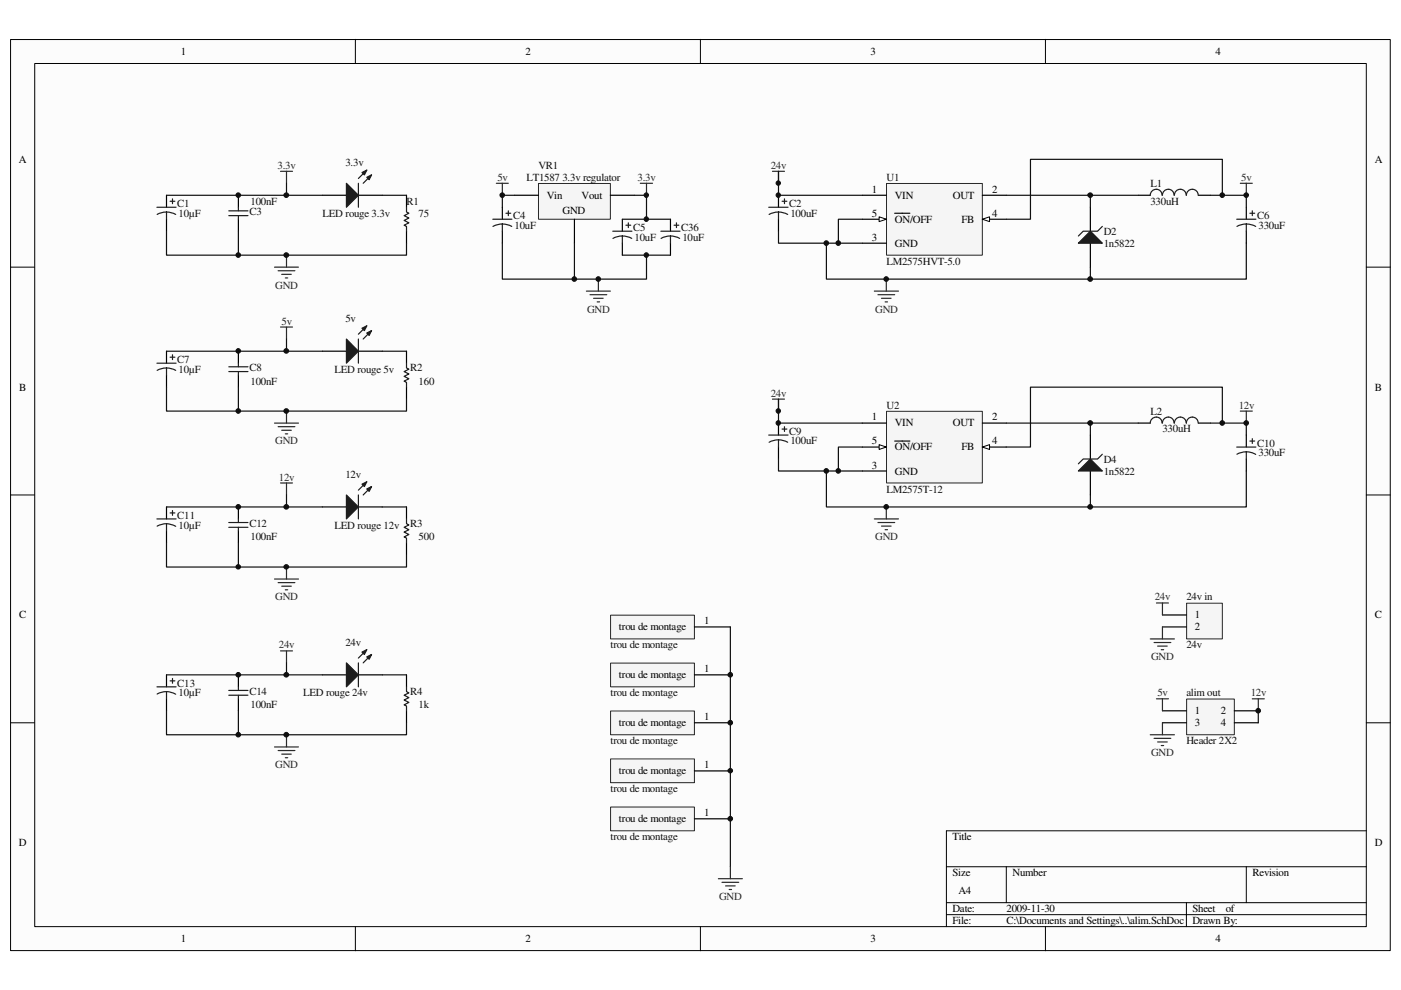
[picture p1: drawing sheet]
<svg xmlns="http://www.w3.org/2000/svg" width="297mm" height="210mm" viewBox="0 0 297 210" stroke-linecap="round" stroke-linejoin="round" font-family="sans-serif">
<path d="M2.3 8.4h292.5v193.1h-292.5z" fill="#fcfcfc"/>
<path d="M2.2 8.4h292.6v193.1h-292.6z" fill="none" stroke="#000" stroke-width=".21"/>
<path d="M7.4 13.5h282.3v183h-282.3z" fill="#fcfcfc"/>
<g fill="none" stroke="#000" stroke-width=".21">
<path d="M7.4 13.5h282.3v183h-282.3zM75.3 8.3v5.1M148.5 8.3v5.1M221.7 8.3v5.1M2.2 56.6h5.1M289.7 56.6h5.1M2.2 104.9h5.1M289.7 104.9h5.1M2.2 153.2h5.1M289.7 153.2h5.1M289.7 176.1h-89v20.4M75.3 196.5v5.1"/>
<path d="M148.5 196.5v5.1M200.7 183.8h89M200.7 191.4h89M200.7 193.9h89M213.4 183.8v7.6M221.7 196.5v5.1M251.5 191.4v5.1M264.2 183.8v7.6"/>
</g>
<path d="M59.5 36.3h2.5M60.7 36.3v2.6M58.2 56.6h5.1M59 57.4h3.5M59.7 58.2h2.1M60.5 58.9h.5M60.7 54.1v2.5" fill="none" stroke="#262626" stroke-width=".25"/>
<path d="M68.4 41.4h5M76 41.4h5.1" fill="none" stroke="#000" stroke-width=".25"/>
<path d="M73.4 38.9l2.6 2.5-2.6 2.5z" fill="#1c1c1c"/>
<path d="M73.4 38.9l2.6 2.5-2.6 2.5zM77.8 36.1l-1.8 1.7M78.8 37.1l-1.8 1.8" fill="none" stroke="#1c1c1c" stroke-width=".25"/>
<path d="M77.8 37.6l1-.5-.5 1z" fill="#1c1c1c"/>
<path d="M77.8 37.6l1-.5-.5 1z" fill="none" stroke="#1c1c1c" stroke-width=".25"/>
<path d="M76.7 36.6l1.1-.5-.5 1z" fill="#1c1c1c"/>
<g fill="none" stroke="#1c1c1c" stroke-width=".25">
<path d="M76 38.9v5M76.7 36.6l1.1-.5-.5 1zM33.3 43.9h4M35.3 45l1.2 .1 .7 .4M35.3 45h-.8l-1.2 .5M35.3 45v1.5M36.1 42.7h1M36.6 42.2v1M48.5 44.7h4.1M48.5 45.7h4.1M50.5 43.9v.8M50.5 45.7v.8"/>
<path d="M86.2 43.9v1.1l.5 .2-1 .5 1 .5-1 .5 1 .5-1 .6 .5 .2v1"/>
</g>
<path d="M60.7 38.9v2.5h7.7M35.3 49v5.1h15.2M35.3 41.4h25.4M50.5 49v5.1h35.7v-2.5M81.1 41.4h5.1" fill="none" stroke="#0e0e0e" stroke-width=".25"/>
<path d="M35.3 41.4v2.5M35.3 46.5v2.5M50.5 41.4v2.5M50.5 46.5v2.5M86.2 41.4v2.5M86.2 49v2.6" fill="none" stroke="#000" stroke-width=".25"/>
<path d="M114.2 38.9h15.2v7.6h-15.2z" fill="#f5f5f5"/>
<path d="M114.2 38.9h15.2v7.6h-15.2z" fill="none" stroke="#262626" stroke-width=".21"/>
<path d="M106.5 43.9v2.6M106.5 49v2.6M109 41.4h5.2M121.8 46.5v5.1M129.4 41.4h5.1M165.1 41.4v2.5M165.1 46.5v2.5" fill="none" stroke="#000" stroke-width=".25"/>
<g fill="none" stroke="#262626" stroke-width=".25">
<path d="M105.2 38.9h2.6M106.5 38.9v2.5M135.8 38.9h2.5M137.1 38.9v2.5M163.8 36.3h2.5M165.1 36.3v2.6M126.9 59.2v2.5M187.9 59.2v2.5M124.3 61.7h5.1M125.1 62.5h3.5M125.9 63.2h2M126.6 64h.5"/>
<path d="M185.4 61.7h5.1M186.1 62.5h3.6M186.9 63.2h2M187.7 64h.5"/>
</g>
<path d="M165.1 36.3v5.1h17.7M109 41.4h-2.5v2.5M165.1 49v2.6h17.7M182.8 46.5h-5v5.1" fill="none" stroke="#0e0e0e" stroke-width=".25"/>
<path d="M104.5 46.5h4M106.5 47.5l1.2 .2 .8 .3M106.5 47.5l-.8 .1-1.2 .4M106.5 47.5v1.5M107.3 45.2h1M107.8 44.7v1M163 43.9h4.1M165.1 45l1.2 .1 .7 .4M165.1 45h-.9l-1.1 .5M165.1 45v1.5M165.8 42.7h1M166.3 42.2v1" fill="none" stroke="#1c1c1c" stroke-width=".25"/>
<path d="M188 38.9h20.3v15.2h-20.3z" fill="#f5f5f5"/>
<path d="M188 38.9h20.3v15.2h-20.3z" fill="none" stroke="#262626" stroke-width=".21"/>
<path d="M208.3 46.5h5.1" fill="none" stroke="#000" stroke-width=".25"/>
<path d="M208.3 46.5l1.5-.5v1z" fill="#fcfcfc"/>
<path d="M208.3 46.5l1.5-.5v1z" fill="none" stroke="#000" stroke-width=".21"/>
<path d="M182.8 41.4h5.1M182.8 46.5h5.1" fill="none" stroke="#000" stroke-width=".25"/>
<path d="M186.4 46l1.5 .5-1.5 .5z" fill="#fcfcfc"/>
<path d="M186.4 46l1.5 .5-1.5 .5z" fill="none" stroke="#000" stroke-width=".21"/>
<path d="M182.8 51.6h5.1M189.7 45.2h3.2M208.3 41.4h5.1M231.2 43.9v5.1M231.2 51.6v5" fill="none" stroke="#000" stroke-width=".25"/>
<path d="M228.6 51.6l2.6-2.6 2.5 2.6z" fill="#1c1c1c"/>
<path d="M228.6 51.6l2.6-2.6 2.5 2.6zM233.7 48l-1 1h-3l-1.1 1M243.9 41.4a1.25 1.25 0 0 1 1.2-1.3 1.25 1.25 0 0 1 1.3 1.3M246.5 41.4a1.23 1.23 0 0 1 1.2-1.3 1.23 1.23 0 0 1 1.2 1.3M249 41.4a1.25 1.25 0 0 1 1.2-1.3 1.25 1.25 0 0 1 1.3 1.3M251.5 41.4a1.25 1.25 0 0 1 1.3-1.3 1.25 1.25 0 0 1 1.2 1.3M163 92.2h4.1M165.1 93.3l1.2 .1 .7 .4M165.1 93.3h-.9l-1.1 .5M165.1 93.3v1.5M165.8 91h1M166.3 90.5v1" fill="none" stroke="#1c1c1c" stroke-width=".25"/>
<path d="M241.3 41.4h2.6M254.1 41.4h2.5M165.1 89.7v2.5M165.1 94.8v2.5M231.2 92.2v5.1M231.2 99.9v5" fill="none" stroke="#000" stroke-width=".25"/>
<path d="M175.2 51.6v7.6h89v-7.6M213.4 41.4h27.9M231.2 41.4v2.5M231.2 56.6v2.6M256.6 41.4h7.6v2.5M259.2 41.4v-7.6h-40.7v12.7h-5.1M165.1 84.6v5.1h17.7M165.1 97.3v2.6h17.7M182.8 94.8h-5v5.1" fill="none" stroke="#0e0e0e" stroke-width=".25"/>
<path d="M163.8 84.6h2.5M165.1 84.6v2.6M185.4 110h5.1M186.1 110.8h3.6M186.9 111.5h2M187.7 112.3h.5M187.9 107.5v2.5" fill="none" stroke="#262626" stroke-width=".25"/>
<path d="M228.6 99.9l2.6-2.6 2.5 2.6z" fill="#1c1c1c"/>
<path d="M228.6 99.9l2.6-2.6 2.5 2.6zM233.7 96.3l-1 1h-3l-1.1 1M243.9 89.7a1.25 1.25 0 0 1 1.2-1.3 1.25 1.25 0 0 1 1.3 1.3M246.5 89.7a1.23 1.23 0 0 1 1.2-1.3 1.23 1.23 0 0 1 1.2 1.3M249 89.7a1.25 1.25 0 0 1 1.2-1.3 1.25 1.25 0 0 1 1.3 1.3M251.5 89.7a1.25 1.25 0 0 1 1.3-1.3 1.25 1.25 0 0 1 1.2 1.3" fill="none" stroke="#1c1c1c" stroke-width=".25"/>
<path d="M241.3 89.7h2.6M254.1 89.7h2.5" fill="none" stroke="#000" stroke-width=".25"/>
<path d="M175.2 99.9v7.6h89v-7.6M213.4 89.7h27.9M231.2 89.7v2.5M256.6 89.7h7.6v2.5M259.2 89.7v-7.6h-40.7v12.7h-5.1M231.2 104.9v2.6" fill="none" stroke="#0e0e0e" stroke-width=".25"/>
<path d="M188 87.2h20.3v15.2h-20.3z" fill="#f5f5f5"/>
<path d="M188 87.2h20.3v15.2h-20.3z" fill="none" stroke="#262626" stroke-width=".21"/>
<path d="M208.3 94.8h5.1" fill="none" stroke="#000" stroke-width=".25"/>
<path d="M208.3 94.8l1.5-.5v1z" fill="#fcfcfc"/>
<path d="M208.3 94.8l1.5-.5v1z" fill="none" stroke="#000" stroke-width=".21"/>
<path d="M182.8 89.7h5.1M182.8 94.8h5.1" fill="none" stroke="#000" stroke-width=".25"/>
<path d="M186.4 94.3l1.5 .5-1.5 .5z" fill="#fcfcfc"/>
<path d="M186.4 94.3l1.5 .5-1.5 .5z" fill="none" stroke="#000" stroke-width=".21"/>
<path d="M68.4 74.5h5M76 74.5h5.1M182.8 99.9h5.1M189.7 93.5h3.2M208.3 89.7h5.1" fill="none" stroke="#000" stroke-width=".25"/>
<path d="M263 38.9h2.5M264.2 38.9v2.5M59.5 69.3h2.5M60.7 69.3v2.6M58.2 89.7h5.1M59 90.5h3.5M59.7 91.2h2.1M60.5 92h.5M60.7 87.2v2.5M263 87.2h2.5M264.2 87.2v2.5" fill="none" stroke="#262626" stroke-width=".25"/>
<path d="M73.4 71.9l2.6 2.6-2.6 2.5z" fill="#1c1c1c"/>
<path d="M73.4 71.9l2.6 2.6-2.6 2.5zM77.8 69.1l-1.8 1.8M78.8 70.1l-1.8 1.8" fill="none" stroke="#1c1c1c" stroke-width=".25"/>
<path d="M77.8 70.6l1-.5-.5 1z" fill="#1c1c1c"/>
<path d="M77.8 70.6l1-.5-.5 1z" fill="none" stroke="#1c1c1c" stroke-width=".25"/>
<path d="M76.7 69.6l1.1-.5-.5 1z" fill="#1c1c1c"/>
<g fill="none" stroke="#1c1c1c" stroke-width=".25">
<path d="M33.3 77h4M35.3 78l1.2 .2 .7 .3M35.3 78l-.8 .1-1.2 .4M35.3 78v1.5M36.1 75.7h1M36.6 75.2v1M48.5 77.8h4.1M48.5 78.8h4.1M50.5 77v.8M50.5 78.8v.7M76 71.9v5.1M76.7 69.6l1.1-.5-.5 1z"/>
<path d="M86.2 77v1l.5 .3-1 .5 1 .5-1 .5 1 .5-1 .5 .5 .3v1"/>
</g>
<path d="M35.3 74.5h25.4M60.7 71.9v2.6h7.7M81.1 74.5h5.1M35.3 82.1v5.1h15.2M50.5 82.1v5.1h35.7v-2.6" fill="none" stroke="#0e0e0e" stroke-width=".25"/>
<path d="M35.3 74.5v2.5M35.3 79.5v2.6M50.5 74.5v2.5M50.5 79.5v2.6M86.2 74.5v2.5M86.2 82.1v2.5M68.4 107.5h5M76 107.5h5.1" fill="none" stroke="#000" stroke-width=".25"/>
<path d="M59.5 102.4h2.5M60.7 102.4v2.5M58.2 122.8h5.1M59 123.5h3.5M59.7 124.3h2.1M60.5 125.1h.5M60.7 120.2v2.6" fill="none" stroke="#262626" stroke-width=".25"/>
<path d="M73.4 104.9l2.6 2.6-2.6 2.5z" fill="#1c1c1c"/>
<path d="M73.4 104.9l2.6 2.6-2.6 2.5zM77.8 102.2l-1.8 1.7M78.8 103.2l-1.8 1.7" fill="none" stroke="#1c1c1c" stroke-width=".25"/>
<path d="M77.8 103.7l1-.5-.5 1z" fill="#1c1c1c"/>
<path d="M77.8 103.7l1-.5-.5 1z" fill="none" stroke="#1c1c1c" stroke-width=".25"/>
<path d="M76.7 102.7l1.1-.5-.5 1z" fill="#1c1c1c"/>
<g fill="none" stroke="#1c1c1c" stroke-width=".25">
<path d="M33.3 110h4M35.3 111l1.2 .3 .7 .3M35.3 111l-.8 .1-1.2 .4M35.3 111v1.6M36.1 108.8h1M36.6 108.2v1.1M48.5 110.8h4.1M48.5 111.8h4.1M50.5 110v.8M50.5 111.8v.8M76 104.9v5.1M76.7 102.7l1.1-.5-.5 1z"/>
<path d="M86.2 110v1l.5 .3-1 .5 1 .5-1 .5 1 .5-1 .5 .5 .3v1"/>
</g>
<path d="M35.3 115.1v5.1h15.2M35.3 107.5h25.4M50.5 115.1v5.1h35.7v-2.5M60.7 104.9v2.6h7.7M81.1 107.5h5.1" fill="none" stroke="#0e0e0e" stroke-width=".25"/>
<path d="M35.3 107.5v2.5M35.3 112.6v2.5M50.5 107.5v2.5M50.5 112.6v2.5M86.2 107.5v2.5M86.2 115.1v2.6M68.4 143.1h5M76 143.1h5.1" fill="none" stroke="#000" stroke-width=".25"/>
<path d="M59.5 138h2.5M60.7 138v2.5M58.2 158.4h5.1M59 159.1h3.5M59.7 159.9h2.1M60.7 155.8v2.6M60.5 160.7h.5" fill="none" stroke="#262626" stroke-width=".25"/>
<path d="M73.4 140.5l2.6 2.6-2.6 2.5z" fill="#1c1c1c"/>
<path d="M77.8 137.8l-1.8 1.7M78.8 138.8l-1.8 1.7M73.4 140.5l2.6 2.6-2.6 2.5z" fill="none" stroke="#1c1c1c" stroke-width=".25"/>
<path d="M77.8 139.3l1-.5-.5 1z" fill="#1c1c1c"/>
<path d="M77.8 139.3l1-.5-.5 1z" fill="none" stroke="#1c1c1c" stroke-width=".25"/>
<path d="M76.7 138.3l1.1-.5-.5 1z" fill="#1c1c1c"/>
<g fill="none" stroke="#1c1c1c" stroke-width=".25">
<path d="M76.7 138.3l1.1-.5-.5 1zM33.3 145.6h4M35.3 146.6l.8 .1 1.1 .5M35.3 146.6l-.8 .1-1.2 .5M35.3 146.6v1.6M36.1 144.4h1M36.6 143.8v1.1M48.5 146.4h4.1M48.5 147.4h4.1M50.5 145.6v.8M50.5 147.4v.8M76 140.5v5.1"/>
<path d="M86.2 145.6v1l.5 .3-1 .5 1 .5-1 .5 1 .5-1 .5 .5 .3v1"/>
</g>
<path d="M35.3 150.7v5.1h15.2M35.3 143.1h25.4M50.5 150.7v5.1h35.7v-2.6M60.7 140.5v2.6h7.7M81.1 143.1h5.1" fill="none" stroke="#0e0e0e" stroke-width=".25"/>
<path d="M35.3 143.1v2.5M35.3 148.2v2.5M50.5 143.1v2.5M50.5 148.2v2.5M86.2 143.1v2.5M86.2 150.7v2.5" fill="none" stroke="#000" stroke-width=".25"/>
<path d="M251.6 127.9h7.6v7.6h-7.6z" fill="#f5f5f5"/>
<path d="M251.6 127.9h7.6v7.6h-7.6z" fill="none" stroke="#262626" stroke-width=".21"/>
<path d="M131.9 46.5v2.5M131.9 51.6v2.5M142.2 46.5v2.5M142.2 51.6v2.5M264.2 43.9v2.6M264.2 49v2.6M264.2 92.2v2.6M264.2 97.3v2.6M246.5 130.4h5M246.5 132.9h5" fill="none" stroke="#000" stroke-width=".25"/>
<path d="M243.9 135.5h5.1M244.7 136.2h3.5M245.2 127.8h2.5M245.4 137h2.1M246.2 137.8h.5M246.5 127.8v2.6M246.5 132.9v2.6" fill="none" stroke="#262626" stroke-width=".25"/>
<g fill="none" stroke="#1c1c1c" stroke-width=".25">
<path d="M129.9 49h4.1M131.9 50l1.3 .2 .7 .3M131.9 50l-.8 .1-1.1 .4M131.9 50v1.6M132.7 47.8h1M133.2 47.2v1.1M140.1 49h4.1M142.2 50l1.2 .2 .7 .3M142.2 50l-.9 .1-1.1 .4M142.2 50v1.6M142.9 47.8h1M143.4 47.2v1.1"/>
<path d="M262.2 46.5h4.1M264.2 47.5l1.3 .2 .7 .3M264.2 47.5l-1.2 .2-.7 .3M264.2 47.5v1.5M265 45.2h1M265.5 44.7v1M262.2 94.8h4.1M264.2 95.8l1.3 .2 .7 .4M264.2 95.8l-1.2 .2-.7 .3M264.2 95.8v1.5M265 93.5h1M265.5 93v1"/>
</g>
<path d="M106.5 51.6v7.6h30.6v-5.1M121.8 51.6v7.6M131.9 46.5h10.3M131.9 54.1h10.3M134.5 41.4h2.6v5.1" fill="none" stroke="#0e0e0e" stroke-width=".25"/>
<path d="M129.5 130.5h17.7v5h-17.7z" fill="#f5f5f5"/>
<path d="M129.5 130.4h17.7v5.1h-17.7z" fill="none" stroke="#262626" stroke-width=".21"/>
<path d="M147.2 132.9h7.7" fill="none" stroke="#000" stroke-width=".25"/>
<path d="M129.5 140.6h17.7v5h-17.7z" fill="#f5f5f5"/>
<path d="M129.5 140.6h17.7v5h-17.7z" fill="none" stroke="#262626" stroke-width=".21"/>
<path d="M147.2 143.1h7.7" fill="none" stroke="#000" stroke-width=".25"/>
<path d="M129.5 150.8h17.7v5h-17.7z" fill="#f5f5f5"/>
<path d="M129.5 150.7h17.7v5.1h-17.7z" fill="none" stroke="#262626" stroke-width=".21"/>
<path d="M147.2 153.2h7.7" fill="none" stroke="#000" stroke-width=".25"/>
<path d="M129.5 161h17.7v4.9h-17.7z" fill="#f5f5f5"/>
<path d="M129.5 160.9h17.7v5h-17.7z" fill="none" stroke="#262626" stroke-width=".21"/>
<path d="M147.2 163.4h7.7" fill="none" stroke="#000" stroke-width=".25"/>
<path d="M154.9 132.9v50.9" fill="none" stroke="#0e0e0e" stroke-width=".25"/>
<path d="M152.3 186.3h5.1M153.1 187.1h3.5M153.8 187.8h2.1M154.6 188.6h.5M154.9 183.8v2.5" fill="none" stroke="#262626" stroke-width=".25"/>
<path d="M129.5 171.2h17.7v4.9h-17.7z" fill="#f5f5f5"/>
<path d="M129.5 171.1h17.7v5h-17.7z" fill="none" stroke="#262626" stroke-width=".21"/>
<path d="M147.2 173.6h7.7" fill="none" stroke="#000" stroke-width=".25"/>
<path d="M251.6 148.3h10.1v7.5h-10.1z" fill="#f5f5f5"/>
<path d="M251.6 148.2h10.1v7.6h-10.1z" fill="none" stroke="#262626" stroke-width=".21"/>
<path d="M246.5 150.7h5M246.5 153.2h5M261.7 150.7h5.1M261.7 153.2h5.1" fill="none" stroke="#000" stroke-width=".25"/>
<path d="M243.9 155.8h5.1M244.7 156.5h3.5M245.2 148.2h2.5M245.4 157.3h2.1M246.2 158.1h.5M246.5 148.2v2.5M246.5 153.2v2.6M265.5 148.2h2.6M266.8 148.2v2.5" fill="none" stroke="#262626" stroke-width=".25"/>
<path d="M266.8 150.7v2.5" fill="none" stroke="#0e0e0e" stroke-width=".25"/>
<circle cx="50.5" cy="155.8" r=".49" fill="#0e0e0e"/>
<circle cx="50.5" cy="155.8" r=".49" fill="none" stroke="#0e0e0e" stroke-width=".21"/>
<circle cx="50.5" cy="143.1" r=".49" fill="#0e0e0e"/>
<circle cx="50.5" cy="143.1" r=".49" fill="none" stroke="#0e0e0e" stroke-width=".21"/>
<circle cx="50.5" cy="120.2" r=".48" fill="#0e0e0e"/>
<circle cx="50.5" cy="120.2" r=".48" fill="none" stroke="#0e0e0e" stroke-width=".21"/>
<circle cx="50.5" cy="107.5" r=".49" fill="#0e0e0e"/>
<circle cx="50.5" cy="107.5" r=".49" fill="none" stroke="#0e0e0e" stroke-width=".21"/>
<circle cx="50.5" cy="87.1" r=".49" fill="#0e0e0e"/>
<circle cx="50.5" cy="87.1" r=".49" fill="none" stroke="#0e0e0e" stroke-width=".21"/>
<circle cx="50.5" cy="74.4" r=".49" fill="#0e0e0e"/>
<circle cx="50.5" cy="74.4" r=".49" fill="none" stroke="#0e0e0e" stroke-width=".21"/>
<circle cx="50.5" cy="54.1" r=".49" fill="#0e0e0e"/>
<circle cx="50.5" cy="54.1" r=".49" fill="none" stroke="#0e0e0e" stroke-width=".21"/>
<circle cx="50.5" cy="41.4" r=".49" fill="#0e0e0e"/>
<circle cx="50.5" cy="41.4" r=".49" fill="none" stroke="#0e0e0e" stroke-width=".21"/>
<circle cx="60.7" cy="155.8" r=".5" fill="#0e0e0e"/>
<circle cx="60.7" cy="155.8" r=".5" fill="none" stroke="#0e0e0e" stroke-width=".21"/>
<circle cx="60.7" cy="143.1" r=".5" fill="#0e0e0e"/>
<circle cx="60.7" cy="143.1" r=".5" fill="none" stroke="#0e0e0e" stroke-width=".21"/>
<circle cx="60.7" cy="120.2" r=".49" fill="#0e0e0e"/>
<circle cx="60.7" cy="120.2" r=".49" fill="none" stroke="#0e0e0e" stroke-width=".21"/>
<circle cx="60.7" cy="107.5" r=".5" fill="#0e0e0e"/>
<circle cx="60.7" cy="107.5" r=".5" fill="none" stroke="#0e0e0e" stroke-width=".21"/>
<circle cx="60.7" cy="87.1" r=".5" fill="#0e0e0e"/>
<circle cx="60.7" cy="87.1" r=".5" fill="none" stroke="#0e0e0e" stroke-width=".21"/>
<circle cx="60.7" cy="74.4" r=".5" fill="#0e0e0e"/>
<circle cx="60.7" cy="74.4" r=".5" fill="none" stroke="#0e0e0e" stroke-width=".21"/>
<circle cx="60.7" cy="54.1" r=".5" fill="#0e0e0e"/>
<circle cx="60.7" cy="54.1" r=".5" fill="none" stroke="#0e0e0e" stroke-width=".21"/>
<circle cx="60.7" cy="41.4" r=".5" fill="#0e0e0e"/>
<circle cx="60.7" cy="41.4" r=".5" fill="none" stroke="#0e0e0e" stroke-width=".21"/>
<circle cx="106.5" cy="41.4" r=".48" fill="#0e0e0e"/>
<circle cx="106.5" cy="41.4" r=".48" fill="none" stroke="#0e0e0e" stroke-width=".21"/>
<circle cx="121.8" cy="59.2" r=".49" fill="#0e0e0e"/>
<circle cx="121.8" cy="59.2" r=".49" fill="none" stroke="#0e0e0e" stroke-width=".21"/>
<circle cx="126.8" cy="59.2" r=".49" fill="#0e0e0e"/>
<circle cx="126.8" cy="59.2" r=".49" fill="none" stroke="#0e0e0e" stroke-width=".21"/>
<circle cx="137" cy="54.1" r=".48" fill="#0e0e0e"/>
<circle cx="137" cy="54.1" r=".48" fill="none" stroke="#0e0e0e" stroke-width=".21"/>
<circle cx="137" cy="46.5" r=".48" fill="#0e0e0e"/>
<circle cx="137" cy="46.5" r=".48" fill="none" stroke="#0e0e0e" stroke-width=".21"/>
<circle cx="137" cy="41.4" r=".47" fill="#0e0e0e"/>
<circle cx="137" cy="41.4" r=".47" fill="none" stroke="#0e0e0e" stroke-width=".21"/>
<circle cx="154.8" cy="173.6" r=".49" fill="#0e0e0e"/>
<circle cx="154.8" cy="173.6" r=".49" fill="none" stroke="#0e0e0e" stroke-width=".21"/>
<circle cx="154.8" cy="163.4" r=".48" fill="#0e0e0e"/>
<circle cx="154.8" cy="163.4" r=".48" fill="none" stroke="#0e0e0e" stroke-width=".21"/>
<circle cx="154.8" cy="153.2" r=".49" fill="#0e0e0e"/>
<circle cx="154.8" cy="153.2" r=".49" fill="none" stroke="#0e0e0e" stroke-width=".21"/>
<circle cx="154.8" cy="143.1" r=".49" fill="#0e0e0e"/>
<circle cx="154.8" cy="143.1" r=".49" fill="none" stroke="#0e0e0e" stroke-width=".21"/>
<circle cx="165" cy="89.7" r=".48" fill="#0e0e0e"/>
<circle cx="165" cy="89.7" r=".48" fill="none" stroke="#0e0e0e" stroke-width=".21"/>
<circle cx="165" cy="87.1" r=".47" fill="#0e0e0e"/>
<circle cx="165" cy="87.1" r=".47" fill="none" stroke="#0e0e0e" stroke-width=".21"/>
<circle cx="165" cy="41.4" r=".47" fill="#0e0e0e"/>
<circle cx="165" cy="41.4" r=".47" fill="none" stroke="#0e0e0e" stroke-width=".21"/>
<circle cx="165" cy="38.8" r=".46" fill="#0e0e0e"/>
<circle cx="165" cy="38.8" r=".46" fill="none" stroke="#0e0e0e" stroke-width=".21"/>
<circle cx="175.2" cy="99.8" r=".49" fill="#0e0e0e"/>
<circle cx="175.2" cy="99.8" r=".49" fill="none" stroke="#0e0e0e" stroke-width=".21"/>
<circle cx="175.2" cy="51.5" r=".49" fill="#0e0e0e"/>
<circle cx="175.2" cy="51.5" r=".49" fill="none" stroke="#0e0e0e" stroke-width=".21"/>
<circle cx="177.7" cy="99.8" r=".49" fill="#0e0e0e"/>
<circle cx="177.7" cy="99.8" r=".49" fill="none" stroke="#0e0e0e" stroke-width=".21"/>
<circle cx="177.7" cy="51.5" r=".49" fill="#0e0e0e"/>
<circle cx="177.7" cy="51.5" r=".49" fill="none" stroke="#0e0e0e" stroke-width=".21"/>
<circle cx="187.9" cy="107.5" r=".49" fill="#0e0e0e"/>
<circle cx="187.9" cy="107.5" r=".49" fill="none" stroke="#0e0e0e" stroke-width=".21"/>
<circle cx="187.9" cy="59.2" r=".49" fill="#0e0e0e"/>
<circle cx="187.9" cy="59.2" r=".49" fill="none" stroke="#0e0e0e" stroke-width=".21"/>
<circle cx="231.1" cy="107.5" r=".49" fill="#0e0e0e"/>
<circle cx="231.1" cy="107.5" r=".49" fill="none" stroke="#0e0e0e" stroke-width=".21"/>
<circle cx="231.1" cy="89.7" r=".49" fill="#0e0e0e"/>
<circle cx="231.1" cy="89.7" r=".49" fill="none" stroke="#0e0e0e" stroke-width=".21"/>
<circle cx="231.1" cy="59.2" r=".49" fill="#0e0e0e"/>
<circle cx="231.1" cy="59.2" r=".49" fill="none" stroke="#0e0e0e" stroke-width=".21"/>
<circle cx="231.2" cy="41.4" r=".49" fill="#0e0e0e"/>
<circle cx="231.2" cy="41.4" r=".49" fill="none" stroke="#0e0e0e" stroke-width=".21"/>
<circle cx="259.1" cy="89.7" r=".49" fill="#0e0e0e"/>
<circle cx="259.1" cy="89.7" r=".49" fill="none" stroke="#0e0e0e" stroke-width=".21"/>
<circle cx="259.1" cy="41.4" r=".49" fill="#0e0e0e"/>
<circle cx="259.1" cy="41.4" r=".49" fill="none" stroke="#0e0e0e" stroke-width=".21"/>
<circle cx="264.2" cy="89.7" r=".49" fill="#0e0e0e"/>
<circle cx="264.2" cy="89.7" r=".49" fill="none" stroke="#0e0e0e" stroke-width=".21"/>
<circle cx="264.2" cy="41.4" r=".48" fill="#0e0e0e"/>
<circle cx="264.2" cy="41.4" r=".48" fill="none" stroke="#0e0e0e" stroke-width=".21"/>
<circle cx="266.8" cy="150.7" r=".49" fill="#0e0e0e"/>
<circle cx="266.8" cy="150.7" r=".49" fill="none" stroke="#0e0e0e" stroke-width=".21"/>
<g font-size="2.3">
<text x="38.3" y="11.6">1</text>
<text x="111.4" y="11.6">2</text>
<text x="184.6" y="11.6">3</text>
<text x="257.7" y="11.6">4</text>
<text x="4" y="34.5">A</text>
<text x="291.5" y="34.5">A</text>
<text x="184.8" y="40.9">1</text>
<text x="210.4" y="40.9">2</text>
<text x="115.9" y="42.1">Vin</text>
<text x="119.2" y="45.4">GND</text>
<text x="123.3" y="42.1">Vout</text>
<text x="184.8" y="45.9">5</text>
<text x="189.7" y="42.1">VIN</text>
<text x="189.7" y="47.2">ON/OFF</text>
<text x="202" y="42.1">OUT</text>
<text x="203.8" y="47.2">FB</text>
<text x="210.4" y="45.9">4</text>
<text x="184.8" y="51">3</text>
<text x="189.7" y="52.3">GND</text>
<text x="4.1" y="82.8">B</text>
<text x="291.5" y="82.8">B</text>
<text x="184.8" y="89.2">1</text>
<text x="210.4" y="89.2">2</text>
<text x="184.8" y="94.2">5</text>
<text x="189.7" y="90.4">VIN</text>
<text x="189.7" y="95.5">ON/OFF</text>
<text x="202" y="90.4">OUT</text>
<text x="203.8" y="95.5">FB</text>
<text x="210.4" y="94.2">4</text>
<text x="184.8" y="99.4">3</text>
<text x="189.7" y="100.6">GND</text>
<text x="4.1" y="131.1">C</text>
<text x="253.3" y="131.1">1</text>
<text x="291.5" y="131.1">C</text>
<text x="131.2" y="133.6">trou de montage</text>
<text x="149.3" y="132.4">1</text>
<text x="253.3" y="133.6">2</text>
<text x="131.2" y="143.8">trou de montage</text>
<text x="149.3" y="142.6">1</text>
<text x="131.2" y="154">trou de montage</text>
<text x="149.3" y="152.7">1</text>
<text x="253.3" y="151.5">1</text>
<text x="253.3" y="154">3</text>
<text x="258.9" y="151.5">2</text>
<text x="258.9" y="154">4</text>
<text x="131.2" y="164.2">trou de montage</text>
<text x="149.3" y="162.9">1</text>
<text x="149.3" y="173.1">1</text>
<text x="4" y="179.4">D</text>
<text x="131.2" y="174.3">trou de montage</text>
<text x="201.9" y="178.1">Title</text>
<text x="291.5" y="179.4">D</text>
<text x="201.9" y="185.8">Size</text>
<text x="214.7" y="185.8">Number</text>
<text x="265.6" y="185.8">Revision</text>
<text x="203.2" y="189.6">A4</text>
<text x="201.9" y="193.4">Date:</text>
<text x="201.9" y="196">File:</text>
<text x="213.4" y="193.4">2009-11-30</text>
<text x="213.4" y="196">C:\Documents and Settings\..\alim.SchDoc</text>
<text x="252.8" y="193.4">Sheet</text>
<text x="252.8" y="196">Drawn By:</text>
<text x="259.9" y="193.4">of</text>
<text x="38.3" y="199.8">1</text>
<text x="111.4" y="199.8">2</text>
<text x="184.6" y="199.8">3</text>
<text x="257.7" y="199.8">4</text>
</g>
<g font-size="2.3" fill="#262626">
<text x="58.8" y="35.8">3.3v</text>
<text x="163.4" y="35.8">24v</text>
<text x="105.5" y="38.3">5v</text>
<text x="135.2" y="38.3">3.3v</text>
<text x="263.2" y="38.3">5v</text>
<text x="58.3" y="61.2">GND</text>
<text x="59.7" y="68.8">5v</text>
<text x="124.5" y="66.3">GND</text>
<text x="185.5" y="66.3">GND</text>
<text x="163.4" y="84.1">24v</text>
<text x="262.6" y="86.6">12v</text>
<text x="58.3" y="94.2">GND</text>
<text x="59.1" y="101.9">12v</text>
<text x="185.5" y="114.6">GND</text>
<text x="58.3" y="127.3">GND</text>
<text x="244.9" y="127.3">24v</text>
<text x="59.1" y="137.5">24v</text>
<text x="244" y="140">GND</text>
<text x="245.4" y="147.7">5v</text>
<text x="265.2" y="147.7">12v</text>
<text x="244" y="160.4">GND</text>
<text x="58.3" y="162.9">GND</text>
<text x="152.5" y="190.9">GND</text>
</g>
<g font-size="2.3" fill="#0e0e0e">
<text x="73.2" y="35.3">3.3v</text>
<text x="114.2" y="35.8">VR1</text>
<text x="111.6" y="38.3">LT1587 3.3v regulator</text>
<text x="188" y="38.3">U1</text>
<text x="243.9" y="39.6">L1</text>
<text x="37.6" y="43.9">C1</text>
<text x="37.8" y="45.9">10µF</text>
<text x="52.9" y="45.7">C3</text>
<text x="53.1" y="43.4">100nF</text>
<text x="68.4" y="45.9">LED rouge 3.3v</text>
<text x="86.2" y="43.4">R1</text>
<text x="88.7" y="45.9">75</text>
<text x="108.8" y="46.4">C4</text>
<text x="167.3" y="43.9">C2</text>
<text x="167.6" y="45.9">100uF</text>
<text x="243.9" y="43.4">330uH</text>
<text x="266.6" y="46.4">C6</text>
<text x="109.1" y="48.5">10uF</text>
<text x="134.3" y="49">C5</text>
<text x="134.5" y="51">10uF</text>
<text x="144.4" y="49">C36</text>
<text x="144.7" y="51">10uF</text>
<text x="234" y="49.7">D2</text>
<text x="234" y="52.3">1n5822</text>
<text x="266.8" y="48.5">330uF</text>
<text x="188" y="56.1">LM2575HVT-5.0</text>
<text x="73.2" y="68.3">5v</text>
<text x="37.6" y="77">C7</text>
<text x="37.8" y="79">10µF</text>
<text x="52.9" y="78.7">C8</text>
<text x="53.1" y="81.5">100nF</text>
<text x="70.9" y="79">LED rouge 5v</text>
<text x="86.9" y="78.7">R2</text>
<text x="88.7" y="81.5">160</text>
<text x="188" y="86.6">U2</text>
<text x="243.9" y="87.9">L2</text>
<text x="167.3" y="92.2">C9</text>
<text x="167.6" y="94.2">100uF</text>
<text x="246.5" y="91.7">330uH</text>
<text x="266.6" y="94.7">C10</text>
<text x="73.2" y="101.4">12v</text>
<text x="234" y="98.1">D4</text>
<text x="234" y="100.6">1n5822</text>
<text x="266.8" y="96.8">330uF</text>
<text x="188" y="104.4">LM2575T-12</text>
<text x="37.6" y="110">C11</text>
<text x="37.8" y="112.1">10µF</text>
<text x="52.9" y="111.8">C12</text>
<text x="70.9" y="112.1">LED rouge 12v</text>
<text x="86.9" y="111.8">R3</text>
<text x="53.1" y="114.6">100nF</text>
<text x="88.7" y="114.6">500</text>
<text x="251.5" y="127.3">24v in</text>
<text x="73.2" y="136.9">24v</text>
<text x="129.5" y="137.5">trou de montage</text>
<text x="251.5" y="137.5">24v</text>
<text x="37.6" y="145.6">C13</text>
<text x="37.8" y="147.7">10µF</text>
<text x="52.9" y="147.4">C14</text>
<text x="64.3" y="147.7">LED rouge 24v</text>
<text x="86.9" y="147.4">R4</text>
<text x="129.5" y="147.7">trou de montage</text>
<text x="251.5" y="147.7">alim out</text>
<text x="53.1" y="150.2">100nF</text>
<text x="88.7" y="150.2">1k</text>
<text x="129.5" y="157.8">trou de montage</text>
<text x="251.5" y="157.8">Header 2X2</text>
<text x="129.5" y="168">trou de montage</text>
<text x="129.5" y="178.1">trou de montage</text>
</g>
</svg>
